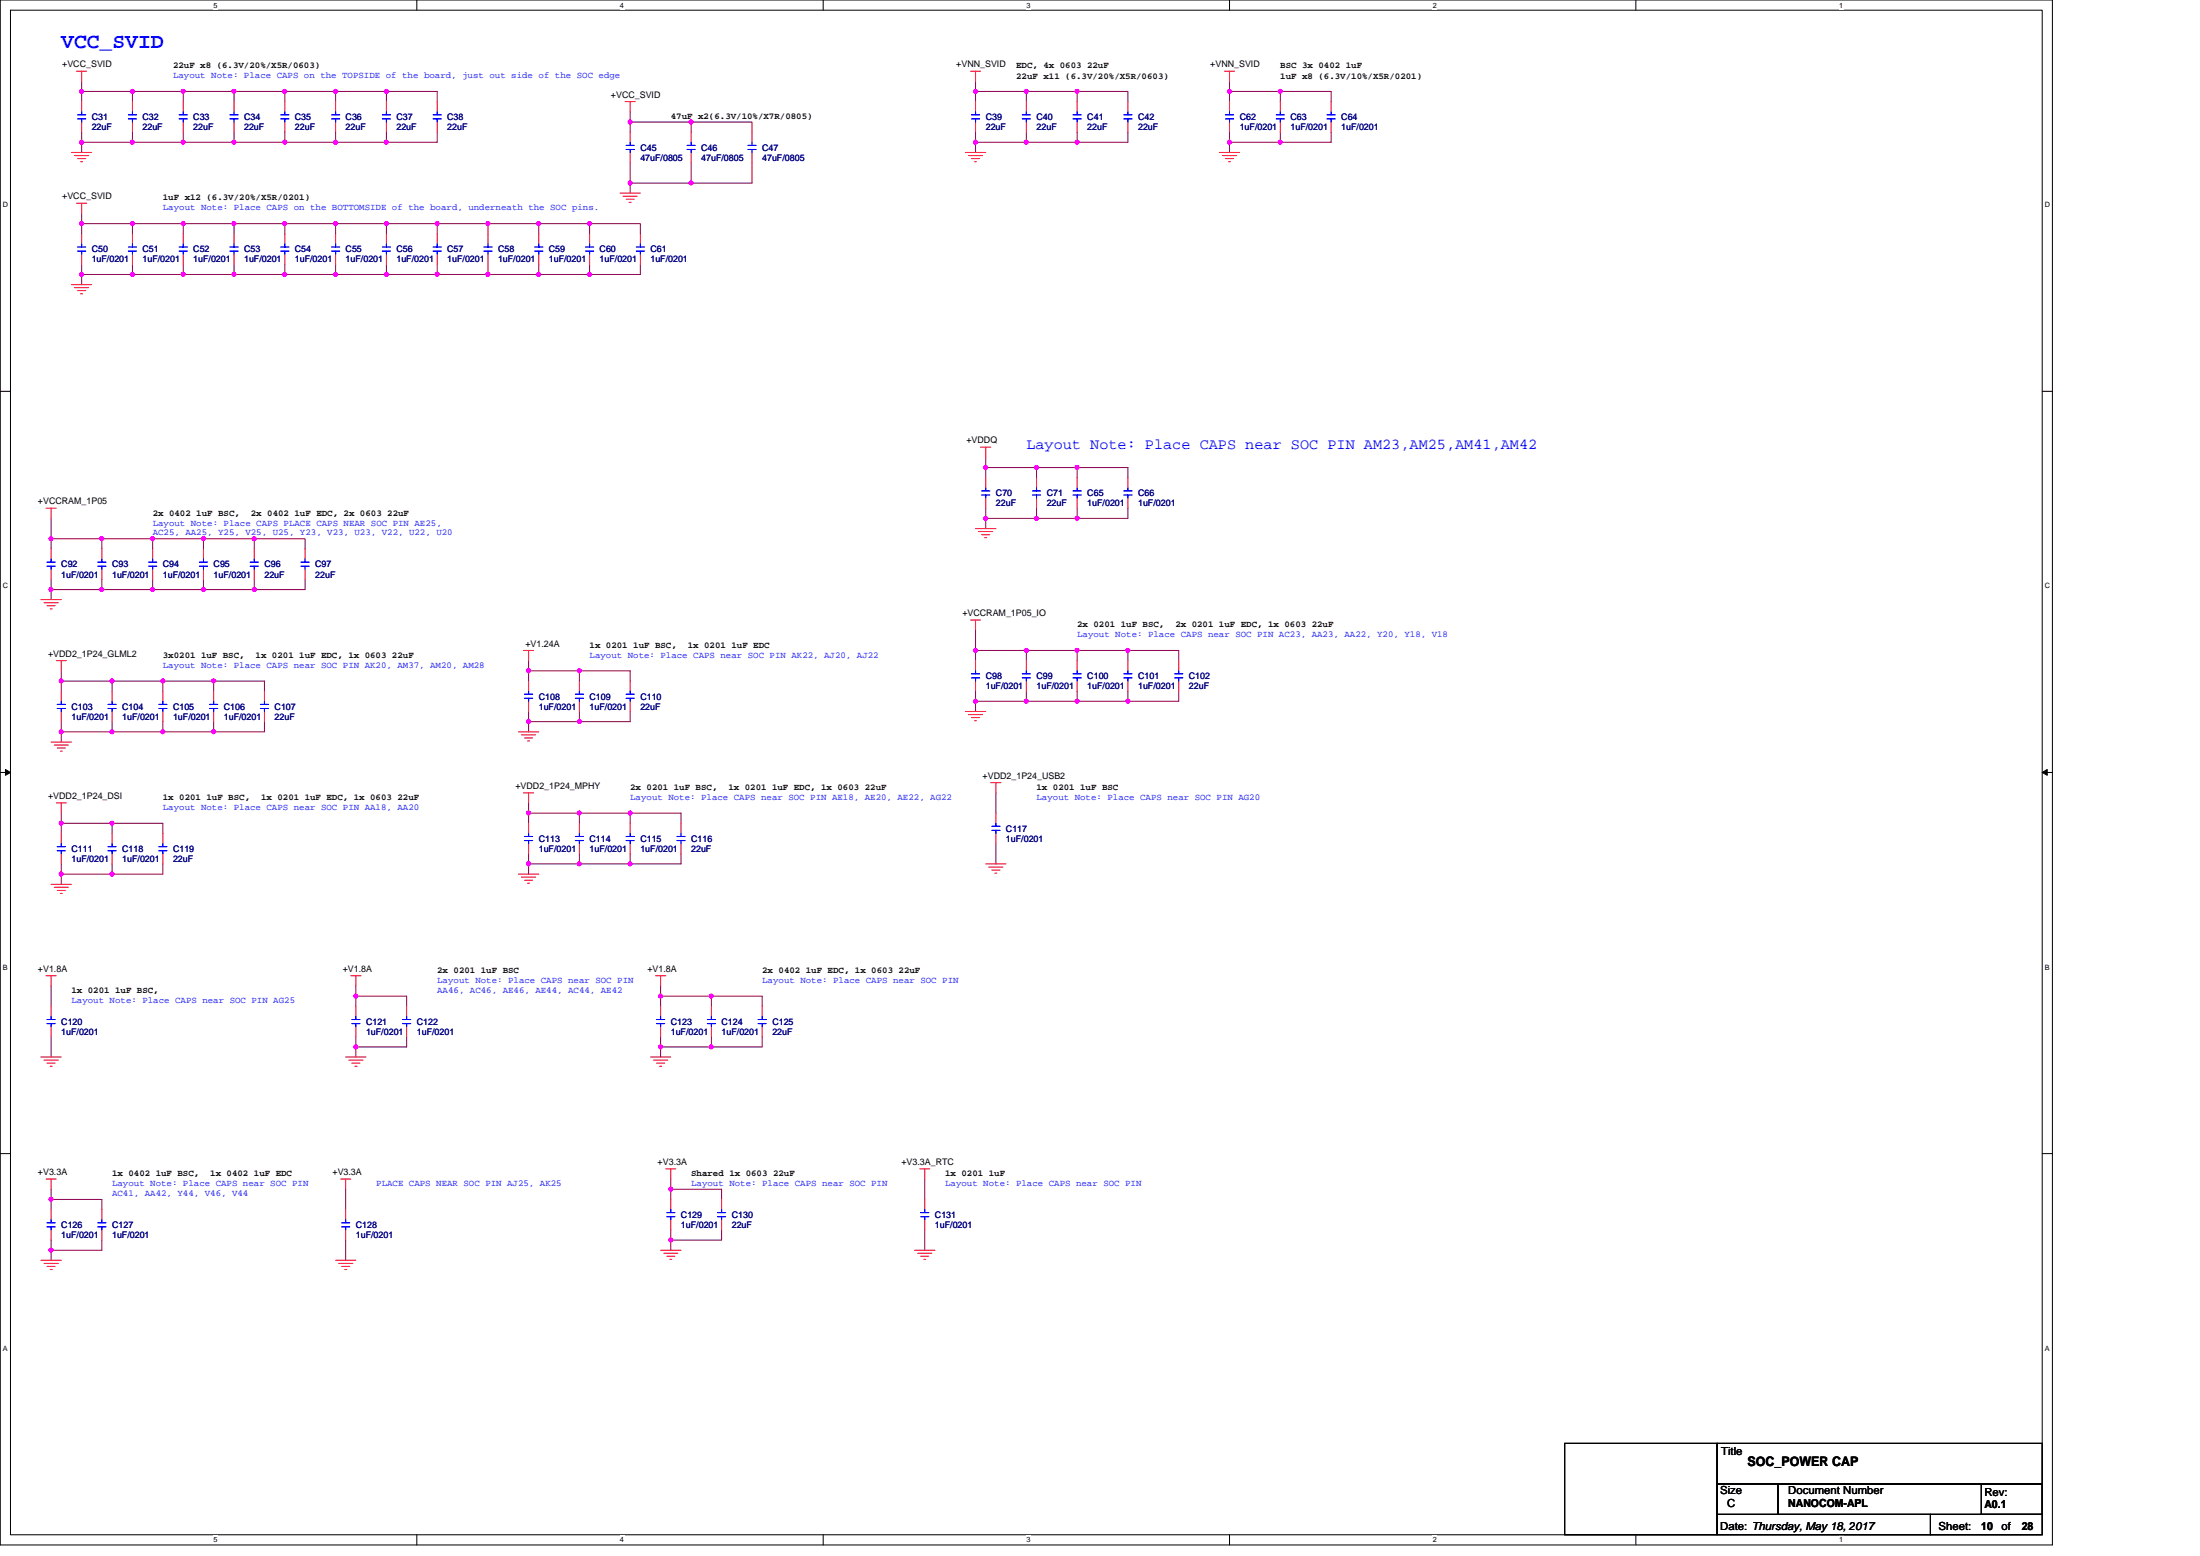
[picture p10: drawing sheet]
<svg xmlns="http://www.w3.org/2000/svg" width="297mm" height="210mm" viewBox="0 0 297 210" stroke-linecap="round" stroke-linejoin="round" font-family="sans-serif">
<path d="M0 0h277.1v208.5h-277.1zM1.4 1.4h274.3v205.7h-274.3z" fill="none" stroke="#000" stroke-width=".14"/>
<g fill="#fff">
<path d="M28.8 .1h.6v1.1h-.6z"/>
<path d="M28.8 207.3h.6v1.1h-.6z"/>
</g>
<path d="M56.3 0v1.4M56.3 207.1v1.4" fill="none" stroke="#000" stroke-width=".14"/>
<g fill="#fff">
<path d="M83.7 .1h.6v1.1h-.6z"/>
<path d="M83.7 207.3h.6v1.1h-.6z"/>
</g>
<path d="M111.1 0v1.4M111.1 207.1v1.4" fill="none" stroke="#000" stroke-width=".14"/>
<g fill="#fff">
<path d="M138.6 .1h.5v1.1h-.5z"/>
<path d="M138.6 207.3h.5v1.1h-.5z"/>
</g>
<path d="M166 0v1.4M166 207.1v1.4" fill="none" stroke="#000" stroke-width=".14"/>
<g fill="#fff">
<path d="M193.4 .1h.6v1.1h-.6z"/>
<path d="M193.4 207.3h.6v1.1h-.6z"/>
</g>
<path d="M220.9 0v1.4M220.9 207.1v1.4" fill="none" stroke="#000" stroke-width=".14"/>
<g fill="#fff">
<path d="M248.3 .1h.6v1.1h-.6z"/>
<path d="M248.3 207.3h.6v1.1h-.6z"/>
<path d="M.4 27.1h.7v1.1h-.7z"/>
<path d="M276.1 27.1h.7v1.1h-.7z"/>
<path d="M.4 78.5h.7v1.1h-.7z"/>
<path d="M276.1 78.5h.7v1.1h-.7z"/>
</g>
<path d="M0 52.8h1.4M275.7 52.8h1.4" fill="none" stroke="#000" stroke-width=".14"/>
<g fill="#fff">
<path d="M.4 130h.7v1.1h-.7z"/>
<path d="M276.1 130h.7v1.1h-.7z"/>
</g>
<path d="M0 104.2h1.4M275.7 104.2h1.4" fill="none" stroke="#000" stroke-width=".14"/>
<path d="M.7 103.8l.7 .4-.7 .4zM275.7 104.2l.7-.4v.8z" fill="#000" stroke="#000" stroke-width=".14"/>
<g fill="#fff">
<path d="M.4 181.4h.7v1.1h-.7z"/>
<path d="M276.1 181.4h.7v1.1h-.7z"/>
</g>
<path d="M0 155.7h1.4M275.7 155.7h1.4M211.3 194.8h20.5v12.3h-20.5zM231.8 194.8h43.9v5.5h-43.9zM231.8 200.3h8.3v4.1h-8.3zM231.8 204.4h28.8v2.7h-28.8zM240.1 200.3h35.6v4.1h-35.6zM260.6 204.4h15.1v2.7h-15.1zM267.5 200.3h8.2v4.1h-8.2z" fill="none" stroke="#000" stroke-width=".14"/>
<g fill="none" stroke="#800040" stroke-width=".14">
<path d="M11 17.8v1.4M11 11v1.3M11 12.3v1.4M11 19.2v1.4M11 12.3h6.9M11 19.2h6.9M17.9 12.3v1.4M17.9 12.3h6.8M17.9 17.8v1.4M17.9 19.2h6.8M24.7 19.2h6.9M24.7 12.3h6.9"/>
<path d="M24.7 12.3v1.4M24.7 17.8v1.4M31.6 17.8v1.4M31.6 12.3v1.4M31.6 12.3h6.9M31.6 19.2h6.9M38.5 12.3v1.4M38.5 17.8v1.4M38.5 12.3h6.8M38.5 19.2h6.8M45.3 12.3v1.4M45.3 17.8v1.4"/>
<path d="M45.3 19.2h6.9M45.3 12.3h6.9M52.2 12.3h6.8v1.4M52.2 17.8v1.4M52.2 12.3v1.4M59 17.8v1.4h-6.8M85.1 16.5h8.2v1.3M85.1 16.5v1.3M85.1 15.1v1.4M93.3 16.5h8.2v1.3M131.7 17.8v1.4M131.7 11v1.3"/>
<path d="M131.7 12.3h6.9M131.7 19.2v1.4M131.7 12.3v1.4M131.7 19.2h6.9M138.6 12.3v1.4M138.6 17.8v1.4M138.6 12.3h6.8v1.4M138.6 19.2h6.8M145.4 12.3h6.9v1.4M145.4 17.8v1.4h6.9v-1.4M166 11v1.3M166 19.2v1.4"/>
<path d="M166 12.3v1.4M166 17.8v1.4h6.9M166 12.3h6.9M172.9 12.3v1.4M172.9 17.8v1.4M172.9 12.3h6.8v1.4M179.7 17.8v1.4h-6.8M11 28.8v1.4M11 35.7v1.3M11 37v1.4M11 37h6.9M11 30.2v1.4"/>
<path d="M11 30.2h6.9M17.9 30.2h6.8v1.4M17.9 30.2v1.4M17.9 35.7v1.3M17.9 37h6.8M24.7 35.7v1.3M24.7 30.2h6.9v1.4M24.7 37h6.9M31.6 35.7v1.3M31.6 30.2h6.9v1.4M31.6 37h6.9M38.5 35.7v1.3"/>
<path d="M38.5 30.2h6.8v1.4M38.5 37h6.8M45.3 30.2h6.9M45.3 37h6.9M45.3 35.7v1.3M52.2 37h6.8M52.2 30.2v1.4M52.2 35.7v1.3M52.2 30.2h6.8M59 30.2v1.4M59 35.7v1.3M59 30.2h6.9v1.4"/>
<path d="M59 37h6.9M65.9 35.7v1.3M65.9 37h6.8M65.9 30.2h6.8v1.4M72.7 35.7v1.3M72.7 30.2h6.9v1.4M72.7 37h6.9M79.6 35.7v1.3M79.6 30.2h6.9v1.4M85.1 24.7v1.4M85.1 24.7h8.2M85.1 21.9v2.8"/>
<path d="M86.5 35.7v1.3h-6.9M93.3 21.9v2.8M101.5 21.9v2.8h-8.2M6.9 78.2v1.4M6.9 79.6v1.3M6.9 72.7v1.4M6.9 72.7h6.9M6.9 79.6h6.9M6.9 70v2.7M13.8 78.2v1.4h6.8M13.8 72.7h6.8v1.4M13.8 72.7v1.4"/>
<path d="M20.6 78.2v1.4M20.6 72.7h6.9M20.6 79.6h6.9M27.5 78.2v1.4M27.5 72.7v1.4M27.5 79.6h6.8M27.5 72.7h6.8M34.3 78.2v1.4M34.3 72.7h6.9v1.4M34.3 72.7v1.4M41.2 78.2v1.4h-6.9M133.1 68.6v1.4"/>
<path d="M133.1 61.7v1.4M133.1 70v1.3M133.1 63.1v1.4M133.1 63.1h6.9M133.1 70h6.9M140 63.1v1.4M140 68.6v1.4M140 70h5.4M140 63.1h5.4M145.4 63.1v1.4M145.4 68.6v1.4M145.4 63.1h6.9v1.4"/>
<path d="M152.3 68.6v1.4h-6.9M8.3 97.4v1.4M8.3 91.9v1.4M8.3 90.5v1.4M8.3 91.9h6.8M8.3 98.8v1.3M8.3 98.8h6.8M15.1 97.4v1.4M15.1 91.9v1.4M15.1 98.8h6.9M15.1 91.9h6.9v1.4M22 98.8h6.8"/>
<path d="M22 97.4v1.4M22 91.9h6.8M28.8 91.9h6.9v1.4M28.8 97.4v1.4M28.8 91.9v1.4M35.7 97.4v1.4h-6.9M71.4 97.4v1.4M71.4 89.2v2.7M71.4 96v1.4h6.8M71.4 90.5h6.8M78.2 96v1.4M78.2 90.5v1.4"/>
<path d="M78.2 90.5h6.9v1.4M85.1 96v1.4h-6.9M131.7 93.3v1.3M131.7 87.8v1.4M131.7 94.6v1.4M131.7 85v2.8M131.7 87.8h6.9M131.7 94.6h6.9M138.6 93.3v1.3M138.6 87.8v1.4M138.6 94.6h6.8M138.6 87.8h6.8v1.4"/>
<path d="M145.4 93.3v1.3h6.9M145.4 87.8h6.9M152.3 93.3v1.3M152.3 87.8v1.4M152.3 87.8h6.8v1.4M159.1 93.3v1.3h-6.8M8.3 116.6v1.4M8.3 118v1.3M8.3 118h6.8M8.3 111.1v1.4M8.3 111.1h6.8M8.3 109.7v1.4"/>
<path d="M15.1 116.6v1.4M15.1 111.1v1.4M15.1 111.1h6.9v1.4M22 116.6v1.4h-6.9M71.4 115.2v1.4M71.4 116.6v1.4M71.4 109.7v1.4M71.4 108.4v1.3M71.4 116.6h6.8M71.4 109.7h6.8M78.2 115.2v1.4M78.2 109.7v1.4"/>
<path d="M78.2 109.7h6.9v1.4M78.2 116.6h6.9M85.1 115.2v1.4M85.1 109.7h6.8v1.4M91.9 115.2v1.4h-6.8M134.5 113.9v2.7M134.5 107v2.7M6.9 139.9v2.7M6.9 133.1v2.7M48 139.9v1.4M48 134.4v1.4M48 133.1v1.3"/>
<path d="M48 134.4h6.9v1.4M54.9 139.9v1.4h-6.9M89.2 134.4v1.4M89.2 133.1v1.3M89.2 139.9v1.4h6.9M89.2 134.4h6.9M96.1 139.9v1.4M96.1 134.4v1.4M96.1 134.4h6.8v1.4M102.9 139.9v1.4h-6.8M48 141.3v1.3M89.2 141.3v1.3"/>
<path d="M90.6 159.1v1.4M124.9 159.1v2.8M6.9 167.3v1.4h6.9v-1.4M6.9 168.7v1.4M6.9 161.9v1.3M6.9 160.5v1.4M6.9 161.9h6.9v1.3M46.7 160.5v2.7M46.7 167.3v2.8M90.6 160.5h6.8v1.4M90.6 167.3v1.4M90.6 166v1.3"/>
<path d="M90.6 160.5v1.4M97.4 166v1.3h-6.8M124.9 166v2.7"/>
</g>
<g fill="#f0f" stroke="#f0f" stroke-width=".14">
<circle cx="139.9" cy="63.1" r=".27"/>
<circle cx="133.1" cy="63.1" r=".27"/>
<circle cx="139.9" cy="69.9" r=".27"/>
<circle cx="133.1" cy="69.9" r=".27"/>
<circle cx="6.9" cy="168.7" r=".27"/>
<circle cx="6.9" cy="161.8" r=".27"/>
<circle cx="131.7" cy="94.6" r=".27"/>
<circle cx="145.4" cy="94.6" r=".27"/>
<circle cx="138.6" cy="94.6" r=".27"/>
<circle cx="145.4" cy="87.8" r=".27"/>
<circle cx="138.6" cy="87.8" r=".27"/>
<circle cx="152.3" cy="94.6" r=".27"/>
<circle cx="152.3" cy="87.8" r=".27"/>
<circle cx="131.7" cy="87.8" r=".27"/>
<circle cx="6.9" cy="79.6" r=".27"/>
<circle cx="13.7" cy="79.6" r=".27"/>
<circle cx="6.9" cy="72.7" r=".27"/>
<circle cx="20.6" cy="79.6" r=".27"/>
<circle cx="20.6" cy="72.7" r=".27"/>
<circle cx="13.7" cy="72.7" r=".27"/>
<circle cx="27.5" cy="79.6" r=".27"/>
<circle cx="27.5" cy="72.7" r=".27"/>
<circle cx="34.3" cy="79.6" r=".27"/>
<circle cx="34.3" cy="72.7" r=".27"/>
<circle cx="166" cy="12.3" r=".27"/>
<circle cx="166" cy="19.2" r=".27"/>
<circle cx="172.9" cy="12.3" r=".27"/>
<circle cx="172.9" cy="19.2" r=".27"/>
<circle cx="8.3" cy="91.9" r=".27"/>
<circle cx="8.3" cy="98.8" r=".27"/>
<circle cx="22" cy="98.8" r=".27"/>
<circle cx="15.1" cy="98.8" r=".27"/>
<circle cx="22" cy="91.9" r=".27"/>
<circle cx="15.1" cy="91.9" r=".27"/>
<circle cx="28.8" cy="98.8" r=".27"/>
<circle cx="28.8" cy="91.9" r=".27"/>
<circle cx="8.3" cy="117.9" r=".27"/>
<circle cx="8.3" cy="111.1" r=".27"/>
<circle cx="90.6" cy="167.3" r=".27"/>
<circle cx="15.1" cy="117.9" r=".27"/>
<circle cx="15.1" cy="111.1" r=".27"/>
<circle cx="90.6" cy="160.5" r=".27"/>
<circle cx="11" cy="19.2" r=".27"/>
<circle cx="11" cy="12.3" r=".27"/>
<circle cx="17.9" cy="12.3" r=".27"/>
<circle cx="24.7" cy="12.3" r=".27"/>
<circle cx="17.9" cy="19.2" r=".27"/>
<circle cx="24.7" cy="19.2" r=".27"/>
<circle cx="31.6" cy="12.3" r=".27"/>
<circle cx="38.4" cy="12.3" r=".27"/>
<circle cx="31.6" cy="19.2" r=".27"/>
<circle cx="38.4" cy="19.2" r=".27"/>
<circle cx="45.3" cy="19.2" r=".27"/>
<circle cx="131.7" cy="12.3" r=".27"/>
<circle cx="131.7" cy="19.2" r=".27"/>
<circle cx="145.4" cy="12.3" r=".27"/>
<circle cx="138.6" cy="12.3" r=".27"/>
<circle cx="145.4" cy="19.2" r=".27"/>
<circle cx="138.6" cy="19.2" r=".27"/>
<circle cx="45.3" cy="12.3" r=".27"/>
<circle cx="52.2" cy="12.3" r=".27"/>
<circle cx="52.2" cy="19.2" r=".27"/>
<circle cx="11" cy="37" r=".27"/>
<circle cx="11" cy="30.2" r=".27"/>
<circle cx="71.4" cy="97.4" r=".27"/>
<circle cx="71.4" cy="90.5" r=".27"/>
<circle cx="24.7" cy="37" r=".27"/>
<circle cx="17.9" cy="37" r=".27"/>
<circle cx="24.7" cy="30.2" r=".27"/>
<circle cx="17.9" cy="30.2" r=".27"/>
<circle cx="71.4" cy="116.6" r=".27"/>
<circle cx="78.2" cy="116.6" r=".27"/>
<circle cx="78.2" cy="109.7" r=".27"/>
<circle cx="71.4" cy="109.7" r=".27"/>
<circle cx="38.4" cy="37" r=".27"/>
<circle cx="31.6" cy="37" r=".27"/>
<circle cx="38.4" cy="30.2" r=".27"/>
<circle cx="31.6" cy="30.2" r=".27"/>
<circle cx="85.1" cy="116.6" r=".27"/>
<circle cx="85.1" cy="109.7" r=".27"/>
<circle cx="45.3" cy="37" r=".27"/>
<circle cx="45.3" cy="30.2" r=".27"/>
<circle cx="59" cy="30.2" r=".27"/>
<circle cx="52.2" cy="30.2" r=".27"/>
<circle cx="59" cy="37" r=".27"/>
<circle cx="52.2" cy="37" r=".27"/>
<circle cx="72.7" cy="37" r=".27"/>
<circle cx="65.9" cy="37" r=".27"/>
<circle cx="72.7" cy="30.2" r=".27"/>
<circle cx="65.9" cy="30.2" r=".27"/>
<circle cx="79.6" cy="30.2" r=".27"/>
<circle cx="79.6" cy="37" r=".27"/>
<circle cx="78.2" cy="90.5" r=".27"/>
<circle cx="78.2" cy="97.4" r=".27"/>
<circle cx="48" cy="134.4" r=".27"/>
<circle cx="48" cy="141.3" r=".27"/>
<circle cx="89.2" cy="141.3" r=".27"/>
<circle cx="96" cy="134.4" r=".27"/>
<circle cx="96" cy="141.3" r=".27"/>
<circle cx="89.2" cy="134.4" r=".27"/>
<circle cx="85.1" cy="24.7" r=".27"/>
<circle cx="93.3" cy="24.7" r=".27"/>
<circle cx="93.3" cy="16.5" r=".27"/>
<circle cx="85.1" cy="16.5" r=".27"/>
<circle cx="145.4" cy="63.1" r=".27"/>
<circle cx="145.4" cy="69.9" r=".27"/>
</g>
<g fill="none" stroke="#f00" stroke-width=".14">
<path d="M10.3 9.6h1.4M11 9.6v1.4M11 13.7v1.4M11 16.5v1.3M17.9 13.7v1.4M17.9 16.5v1.3M24.7 13.7v1.4M24.7 16.5v1.3M31.6 13.7v1.4M31.6 16.5v1.3M38.5 13.7v1.4M38.5 16.5v1.3"/>
<path d="M45.3 13.7v1.4M45.3 16.5v1.3M52.2 13.7v1.4M52.2 16.5v1.3M59 13.7v1.4M59 16.5v1.3M84.4 13.7h1.4M85.1 13.7v1.4M85.1 17.8v1.4M93.3 17.8v1.4M101.5 17.8v1.4M131 9.6h1.4"/>
<path d="M131.7 9.6v1.4M131.7 13.7v1.4M131.7 16.5v1.3M138.6 13.7v1.4M138.6 16.5v1.3M145.4 13.7v1.4M145.4 16.5v1.3M152.3 13.7v1.4M152.3 16.5v1.3M165.3 9.6h1.4M166 9.6v1.4M166 13.7v1.4"/>
<path d="M166 16.5v1.3M172.9 13.7v1.4M172.9 16.5v1.3M179.7 13.7v1.4M179.7 16.5v1.3M9.6 20.6h2.8M9.6 38.4h2.8M10.1 21h1.9M10.1 38.8h1.9M10.3 27.4h1.4M10.5 21.4h1.1M10.5 39.2h1.1"/>
<path d="M10.9 21.8h.3M10.9 39.6h.3M11 31.6v1.3M11 34.3v1.4M11 27.4v1.4M17.9 31.6v1.3M17.9 34.3v1.4M24.7 31.6v1.3M24.7 34.3v1.4M31.6 31.6v1.3M31.6 34.3v1.4M38.5 31.6v1.3"/>
<path d="M38.5 34.3v1.4M45.3 31.6v1.3M45.3 34.3v1.4M52.2 31.6v1.3M52.2 34.3v1.4M59 31.6v1.3M59 34.3v1.4M65.9 31.6v1.3M65.9 34.3v1.4M72.7 31.6v1.3M72.7 34.3v1.4M79.6 31.6v1.3"/>
<path d="M79.6 34.3v1.4M83.7 26.1h2.8M84.1 26.5h1.9M84.5 26.9h1.1M84.9 27.3h.3M85.1 20.6v1.3M86.5 31.6v1.3M86.5 34.3v1.4M93.3 20.6v1.3M101.5 20.6v1.3M130.3 20.6h2.8M130.8 21h1.9"/>
<path d="M131.2 21.4h1.1M131.6 21.8h.2M164.6 20.6h2.8M165.1 21h1.9M165.5 21.4h1.1M165.9 21.8h.2M6.2 68.6h1.4M6.9 68.6v1.4M6.9 74.1v1.3M6.9 76.8v1.4M13.8 74.1v1.3M13.8 76.8v1.4"/>
<path d="M20.6 74.1v1.3M20.6 76.8v1.4M27.5 74.1v1.3M27.5 76.8v1.4M34.3 74.1v1.3M34.3 76.8v1.4M41.2 74.1v1.3M41.2 76.8v1.4M131.7 71.3h2.8M132.1 71.7h1.9M132.4 60.3h1.4M132.5 72.2h1.1"/>
<path d="M132.9 72.6h.3M133.1 60.3v1.4M133.1 64.5v1.3M133.1 67.2v1.4M140 64.5v1.3M140 67.2v1.4M145.4 64.5v1.3M145.4 67.2v1.4M152.3 64.5v1.3M152.3 67.2v1.4M5.5 80.9h2.8M5.9 81.3h2"/>
<path d="M6.3 81.7h1.1M6.8 82.2h.2M7.6 89.2h1.4M8.3 89.2v1.3M8.3 93.3v1.3M8.3 96v1.4M15.1 93.3v1.3M15.1 96v1.4M22 93.3v1.3M22 96v1.4M28.8 93.3v1.3M28.8 96v1.4"/>
<path d="M35.7 93.3v1.3M35.7 96v1.4M70 98.8h2.7M70.4 99.2h1.9M70.7 87.8h1.3M70.8 99.6h1.1M71.2 100h.3M71.4 91.9v1.4M71.4 94.6v1.4M71.4 87.8v1.4M78.2 91.9v1.4M78.2 94.6v1.4"/>
<path d="M85.1 91.9v1.4M85.1 94.6v1.4M130.3 96h2.8M130.8 96.4h1.9M131 83.7h1.4M131.2 96.8h1.1M131.6 97.3h.2M131.7 83.7v1.3M131.7 89.2v1.3M131.7 91.9v1.4M138.6 89.2v1.3M138.6 91.9v1.4"/>
<path d="M145.4 89.2v1.3M145.4 91.9v1.4M152.3 89.2v1.3M152.3 91.9v1.4M159.1 89.2v1.3M159.1 91.9v1.4M6.9 100.1h2.7M6.9 119.3h2.7M7.3 100.5h1.9M7.3 119.7h1.9M7.6 108.4h1.4M7.7 100.9h1.1"/>
<path d="M8.1 101.4h.3M8.3 112.5v1.4M8.3 115.2v1.4M8.3 108.4v1.3M15.1 112.5v1.4M15.1 115.2v1.4M22 112.5v1.4M22 115.2v1.4M70 118h2.7M70.4 118.4h1.9M70.7 107h1.3M70.8 118.8h1.1"/>
<path d="M71.2 119.2h.3M71.4 107v1.4M71.4 111.1v1.4M71.4 113.9v1.3M78.2 111.1v1.4M78.2 113.9v1.3M85.1 111.1v1.4M85.1 113.9v1.3M91.9 111.1v1.4M91.9 113.9v1.3M133.1 116.6h2.7M133.5 117h1.9"/>
<path d="M133.8 105.6h1.3M133.9 117.4h1.1M134.3 117.8h.3M134.5 105.6v1.4M134.5 109.7v1.4M134.5 112.5v1.4M6.2 131.7h1.4M6.9 135.8v1.4M6.9 138.5v1.4M6.9 131.7v1.4M7.7 120.2h1.1M8.1 120.6h.3"/>
<path d="M47.4 131.7h1.3M48 131.7v1.4M48 135.8v1.4M48 138.5v1.4M54.9 135.8v1.4M54.9 138.5v1.4M88.5 131.7h1.4M89.2 131.7v1.4M89.2 135.8v1.4M89.2 138.5v1.4M96.1 135.8v1.4M96.1 138.5v1.4"/>
<path d="M102.9 135.8v1.4M102.9 138.5v1.4M5.5 142.6h2.8M5.9 143.1h2M6.2 159.1h1.4M6.3 143.5h1.1M6.8 143.9h.2M6.9 159.1v1.4M46 159.1h1.4M46.7 142.6h2.7M46.7 159.1v1.4M47.1 143.1h1.9"/>
<path d="M47.5 143.5h1.1M47.9 143.9h.3M87.8 142.6h2.8M88.2 143.1h2M88.6 143.5h1.1M89.1 143.9h.2M89.9 157.7h1.3M90.6 157.7v1.4M124.2 157.7h1.3M124.9 157.7v1.4M5.5 170.1h2.8M5.9 170.5h2"/>
<path d="M6.3 170.9h1.1M6.8 171.3h.2M6.9 163.2v1.4M6.9 166v1.3M13.8 163.2v1.4M13.8 166v1.3M45.3 170.1h2.7M45.7 170.5h1.9M46.1 170.9h1.1M46.5 171.3h.3M46.7 163.2v1.4M46.7 166v1.3"/>
<path d="M89.2 168.7h2.7M89.6 169.1h1.9M90 169.5h1.1M90.4 169.9h.3M90.6 161.9v1.3M90.6 164.6v1.4M97.4 161.9v1.3M97.4 164.6v1.4M123.5 168.7h2.7M123.9 169.1h1.9M124.3 169.5h1.1M124.7 169.9h.3"/>
<path d="M124.9 161.9v1.3M124.9 164.6v1.4"/>
</g>
<g fill="none" stroke="#00f" stroke-width=".14">
<path d="M10.5 15.5h1.1M10.5 16h1.1M11 15.1v.4M11 16v.5M17.3 15.5h1.1M17.3 16h1.1M17.9 15.1v.4M17.9 16v.5M24.2 15.5h1.1M24.2 16h1.1M24.7 15.1v.4M24.7 16v.5"/>
<path d="M31 15.5h1.1M31 16h1.1M31.6 15.1v.4M31.6 16v.5M37.9 15.5h1.1M37.9 16h1.1M38.5 15.1v.4M38.5 16v.5M44.8 15.5h1.1M44.8 16h1.1M45.3 15.1v.4M45.3 16v.5"/>
<path d="M51.6 15.5h1.1M51.6 16h1.1M52.2 15.1v.4M52.2 16v.5M58.5 15.5h1.1M58.5 16h1.1M59 15.1v.4M59 16v.5M84.5 19.6h1.1M85.1 19.2v.4M92.8 19.6h1.1M93.3 19.2v.4"/>
<path d="M101 19.6h1.1M101.5 19.2v.4M131.2 15.5h1.1M131.2 16h1.1M131.7 15.1v.4M131.7 16v.5M138 15.5h1.1M138 16h1.1M138.6 15.1v.4M138.6 16v.5M144.9 15.5h1.1M144.9 16h1.1"/>
<path d="M145.4 15.1v.4M145.4 16v.5M151.7 15.5h1.1M151.7 16h1.1M152.3 15.1v.4M152.3 16v.5M165.5 15.5h1.1M165.5 16h1.1M166 15.1v.4M166 16v.5M172.3 15.5h1.1M172.3 16h1.1"/>
<path d="M172.9 15.1v.4M172.9 16v.5M179.2 15.5h1.1M179.2 16h1.1M179.7 15.1v.4M179.7 16v.5M10.5 33.3h1.1M10.5 33.9h1.1M11 32.9v.4M11 33.9v.4M17.3 33.3h1.1M17.3 33.9h1.1"/>
<path d="M17.9 32.9v.4M17.9 33.9v.4M24.2 33.3h1.1M24.2 33.9h1.1M24.7 32.9v.4M24.7 33.9v.4M31 33.3h1.1M31 33.9h1.1M31.6 32.9v.4M31.6 33.9v.4M37.9 33.3h1.1M37.9 33.9h1.1"/>
<path d="M38.5 32.9v.4M38.5 33.9v.4M44.8 33.3h1.1M44.8 33.9h1.1M45.3 32.9v.4M45.3 33.9v.4M51.6 33.3h1.1M51.6 33.9h1.1M52.2 32.9v.4M52.2 33.9v.4M58.5 33.3h1.1M58.5 33.9h1.1"/>
<path d="M59 32.9v.4M59 33.9v.4M65.3 33.3h1.1M65.3 33.9h1.1M65.9 32.9v.4M65.9 33.9v.4M72.2 33.3h1.1M72.2 33.9h1.1M72.7 32.9v.4M72.7 33.9v.4M79.1 33.3h1.1M79.1 33.9h1.1"/>
<path d="M79.6 32.9v.4M79.6 33.9v.4M84.5 20.2h1.1M85.1 20.2v.4M85.9 33.3h1.1M85.9 33.9h1.1M86.5 32.9v.4M86.5 33.9v.4M92.8 20.2h1.1M93.3 20.2v.4M101 20.2h1.1M101.5 20.2v.4"/>
<path d="M6.3 75.9h1.1M6.3 76.4h1.1M6.9 75.4v.5M6.9 76.4v.4M13.2 75.9h1.1M13.2 76.4h1.1M13.8 75.4v.5M13.8 76.4v.4M20.1 75.9h1.1M20.1 76.4h1.1M20.6 75.4v.5M20.6 76.4v.4"/>
<path d="M26.9 75.9h1.1M26.9 76.4h1.1M27.5 75.4v.5M27.5 76.4v.4M33.8 75.9h1.1M33.8 76.4h1.1M34.3 75.4v.5M34.3 76.4v.4M40.6 75.9h1.1M40.6 76.4h1.1M41.2 75.4v.5M41.2 76.4v.4"/>
<path d="M132.5 66.3h1.1M132.5 66.8h1.1M133.1 65.8v.5M133.1 66.8v.4M139.4 66.3h1.1M139.4 66.8h1.1M140 65.8v.5M140 66.8v.4M144.9 66.3h1.1M144.9 66.8h1.1M145.4 65.8v.5M145.4 66.8v.4"/>
<path d="M151.7 66.3h1.1M151.7 66.8h1.1M152.3 65.8v.5M152.3 66.8v.4M7.7 95.1h1.1M7.7 95.6h1.1M8.3 94.6v.5M8.3 95.6v.4M14.6 95.1h1.1M14.6 95.6h1.1M15.1 94.6v.5M15.1 95.6v.4"/>
<path d="M21.4 95.1h1.1M21.4 95.6h1.1M22 94.6v.5M22 95.6v.4M28.3 95.1h1.1M28.3 95.6h1.1M28.8 94.6v.5M28.8 95.6v.4M35.2 95.1h1.1M35.2 95.6h1.1M35.7 94.6v.5M35.7 95.6v.4"/>
<path d="M70.8 93.7h1.1M70.8 94.2h1.1M71.4 93.3v.4M71.4 94.2v.4M77.7 93.7h1.1M77.7 94.2h1.1M78.2 93.3v.4M78.2 94.2v.4M84.5 93.7h1.1M84.5 94.2h1.1M85.1 93.3v.4M85.1 94.2v.4"/>
<path d="M131.2 90.9h1.1M131.2 91.5h1.1M131.7 90.5v.4M131.7 91.5v.4M138 90.9h1.1M138 91.5h1.1M138.6 90.5v.4M138.6 91.5v.4M144.9 90.9h1.1M144.9 91.5h1.1M145.4 90.5v.4M145.4 91.5v.4"/>
<path d="M151.7 90.9h1.1M151.7 91.5h1.1M152.3 90.5v.4M152.3 91.5v.4M158.6 90.9h1.1M158.6 91.5h1.1M159.1 90.5v.4M159.1 91.5v.4M7.7 114.3h1.1M7.7 114.8h1.1M8.3 113.9v.4M8.3 114.8v.4"/>
<path d="M14.6 114.3h1.1M14.6 114.8h1.1M15.1 113.9v.4M15.1 114.8v.4M21.4 114.3h1.1M21.4 114.8h1.1M22 113.9v.4M22 114.8v.4M70.8 112.9h1.1M70.8 113.4h1.1M71.4 112.5v.4M71.4 113.4v.5"/>
<path d="M77.7 112.9h1.1M77.7 113.4h1.1M78.2 112.5v.4M78.2 113.4v.5M84.5 112.9h1.1M84.5 113.4h1.1M85.1 112.5v.4M85.1 113.4v.5M91.4 112.9h1.1M91.4 113.4h1.1M91.9 112.5v.4M91.9 113.4v.5"/>
<path d="M133.9 111.5h1.1M133.9 112.1h1.1M134.5 111.1v.4M134.5 112.1v.4M6.3 137.6h1.1M6.3 138.1h1.1M6.9 137.2v.4M6.9 138.1v.4M47.5 137.6h1.1M47.5 138.1h1.1M48 137.2v.4M48 138.1v.4"/>
<path d="M54.4 137.6h1.1M54.4 138.1h1.1M54.9 137.2v.4M54.9 138.1v.4M88.6 137.6h1.1M88.6 138.1h1.1M89.2 137.2v.4M89.2 138.1v.4M95.5 137.6h1.1M95.5 138.1h1.1M96.1 137.2v.4M96.1 138.1v.4"/>
<path d="M102.4 137.6h1.1M102.4 138.1h1.1M102.9 137.2v.4M102.9 138.1v.4M6.3 165h1.1M6.3 165.6h1.1M6.9 164.6v.4M6.9 165.6v.4M13.2 165h1.1M13.2 165.6h1.1M13.8 164.6v.4M13.8 165.6v.4"/>
<path d="M46.1 165h1.1M46.1 165.6h1.1M46.7 164.6v.4M46.7 165.6v.4M90 163.6h1.1M90 164.2h1.1M90.6 163.2v.4M90.6 164.2v.4M96.9 163.6h1.1M96.9 164.2h1.1M97.4 163.2v.4M97.4 164.2v.4"/>
<path d="M124.3 163.6h1.1M124.3 164.2h1.1M124.9 163.2v.4M124.9 164.2v.4"/>
</g>
<text font-size="2.9" fill="#00f" x="8.3" y="6.5">VCC_SVID</text>
<text font-size="2.1" fill="#00f" x="138.6" y="60.6">Layout Note: Place CAPS near SOC PIN AM23,AM25,AM41,AM42</text>
<text font-size="1.8" x="236" y="197.8">SOC_POWER CAP</text>
<g font-size="1.5">
<text x="232.4" y="196.4">Title</text>
<text x="232.3" y="201.6">Size</text>
<text x="233.2" y="203.4">C</text>
<text x="241.4" y="201.6">Document Number</text>
<text x="241.4" y="203.4">NANOCOM-APL</text>
<text x="267.9" y="201.9">Rev:</text>
<text x="267.9" y="203.6">A0.1</text>
<text x="232.3" y="206.4">Date: Thursday, May 18, 2017</text>
<text x="261.7" y="206.4">Sheet:</text>
<text x="267.5" y="206.4">10</text>
<text x="270.3" y="206.4">of</text>
<text x="273" y="206.4">28</text>
</g>
<g font-size="1.2">
<text x="8.4" y="9.1">+VCC_SVID</text>
<text x="23.4" y="9.2">22uF x8 (6.3V/20%/X5R/0603)</text>
<text x="129.1" y="9.1">+VNN_SVID</text>
<text x="137.2" y="10.6">22uF x11 (6.3V/20%/X5R/0603)</text>
<text x="137.2" y="9.2">EDC, 4x 0603 22uF</text>
<text x="163.4" y="9.1">+VNN_SVID</text>
<text x="172.9" y="10.6">1uF x8 (6.3V/10%/X5R/0201)</text>
<text x="172.9" y="9.2">BSC 3x 0402 1uF</text>
<text x="82.5" y="13.2">+VCC_SVID</text>
<text x="90.6" y="16.1">47uF x2(6.3V/10%/X7R/0805)</text>
<text x="8.4" y="26.9">+VCC_SVID</text>
<text x="22" y="27.1">1uF x12 (6.3V/20%/X5R/0201)</text>
<text x="130.5" y="59.8">+VDDQ</text>
<text x="5.1" y="68.1">+VCCRAM_1P05</text>
<text x="20.6" y="69.6">2x 0402 1uF BSC,</text>
<text x="33.9" y="69.6">2x 0402 1uF EDC, 2x 0603 22uF</text>
<text x="129.9" y="83.1">+VCCRAM_1P05_IO</text>
<text x="6.5" y="88.6">+VDD2_1P24_GLML2</text>
<text x="22" y="88.8">3x0201 1uF BSC,</text>
<text x="34.5" y="88.8">1x 0201 1uF EDC, 1x 0603 22uF</text>
<text x="70.9" y="87.3">+V1.24A</text>
<text x="79.6" y="87.4">1x 0201 1uF BSC,</text>
<text x="92.9" y="87.4">1x 0201 1uF EDC</text>
<text x="145.4" y="84.7">2x 0201 1uF BSC,</text>
<text x="158.7" y="84.7">2x 0201 1uF EDC, 1x 0603 22uF</text>
<text x="6.5" y="107.8">+VDD2_1P24_DSI</text>
<text x="22" y="108">1x 0201 1uF BSC,</text>
<text x="35.2" y="108">1x 0201 1uF EDC, 1x 0603 22uF</text>
<text x="69.6" y="106.5">+VDD2_1P24_MPHY</text>
<text x="85.1" y="106.6">2x 0201 1uF BSC,</text>
<text x="98.3" y="106.6">1x 0201 1uF EDC, 1x 0603 22uF</text>
<text x="132.7" y="105.1">+VDD2_1P24_USB2</text>
<text x="140" y="106.6">1x 0201 1uF BSC</text>
<text x="5.1" y="131.1">+V1.8A</text>
<text x="46.3" y="131.1">+V1.8A</text>
<text x="59" y="131.3">2x 0201 1uF BSC</text>
<text x="87.4" y="131.1">+V1.8A</text>
<text x="102.9" y="131.3">2x 0402 1uF EDC, 1x 0603 22uF</text>
<text x="9.6" y="134">1x 0201 1uF BSC,</text>
<text x="5.1" y="158.6">+V3.3A</text>
<text x="15.1" y="158.7">1x 0402 1uF BSC,</text>
<text x="28.4" y="158.7">1x 0402 1uF EDC</text>
<text x="44.9" y="158.6">+V3.3A</text>
<text x="88.8" y="157.2">+V3.3A</text>
<text x="93.3" y="158.7">Shared 1x 0603 22uF</text>
<text x="121.7" y="157.2">+V3.3A_RTC</text>
<text x="127.6" y="158.7">1x 0201 1uF</text>
</g>
<g font-size="1.2" fill="#00f">
<text x="23.4" y="10.6">Layout Note: Place CAPS on the TOPSIDE of the board, just out side of the SOC edge</text>
<text x="22" y="28.4">Layout Note: Place CAPS on the BOTTOMSIDE of the board, underneath the SOC pins.</text>
<text x="20.6" y="70.9">Layout Note: Place CAPS PLACE CAPS NEAR SOC PIN AE25,</text>
<text x="20.6" y="72.2">AC25, AA25, Y25, V25, U25, Y23, V23, U23, V22, U22, U20</text>
<text x="79.6" y="88.8">Layout Note: Place CAPS near SOC PIN AK22, AJ20, AJ22</text>
<text x="145.4" y="86">Layout Note: Place CAPS near SOC PIN AC23, AA23, AA22, Y20, Y18, V18</text>
<text x="22" y="90.1">Layout Note: Place CAPS near SOC PIN AK20, AM37, AM20, AM28</text>
<text x="85.1" y="108">Layout Note: Place CAPS near SOC PIN AE18, AE20, AE22, AG22</text>
<text x="140" y="108">Layout Note: Place CAPS near SOC PIN AG20</text>
<text x="22" y="109.3">Layout Note: Place CAPS near SOC PIN AA18, AA20</text>
<text x="9.6" y="135.4">Layout Note: Place CAPS near SOC PIN AG25</text>
<text x="59" y="132.7">Layout Note: Place CAPS near SOC PIN</text>
<text x="59" y="134">AA46, AC46, AE46, AE44, AC44, AE42</text>
<text x="102.9" y="132.7">Layout Note: Place CAPS near SOC PIN</text>
<text x="15.1" y="160.1">Layout Note: Place CAPS near SOC PIN</text>
<text x="15.1" y="161.4">AC41, AA42, Y44, V46, V44</text>
<text x="50.8" y="160.1">PLACE CAPS NEAR SOC PIN AJ25, AK25</text>
<text x="93.3" y="160.1">Layout Note: Place CAPS near SOC PIN</text>
<text x="127.6" y="160.1">Layout Note: Place CAPS near SOC PIN</text>
</g>
<g font-size="1.2" fill="#000080">
<text x="12.4" y="16.2">C31</text>
<text x="12.4" y="17.6">22uF</text>
<text x="19.2" y="16.2">C32</text>
<text x="19.2" y="17.6">22uF</text>
<text x="26.1" y="16.2">C33</text>
<text x="26.1" y="17.6">22uF</text>
<text x="33" y="16.2">C34</text>
<text x="33" y="17.6">22uF</text>
<text x="39.8" y="16.2">C35</text>
<text x="39.8" y="17.6">22uF</text>
<text x="46.7" y="16.2">C36</text>
<text x="46.7" y="17.6">22uF</text>
<text x="53.5" y="16.2">C37</text>
<text x="53.5" y="17.6">22uF</text>
<text x="60.4" y="16.2">C38</text>
<text x="60.4" y="17.6">22uF</text>
<text x="133.1" y="16.2">C39</text>
<text x="133.1" y="17.6">22uF</text>
<text x="140" y="16.2">C40</text>
<text x="140" y="17.6">22uF</text>
<text x="146.8" y="16.2">C41</text>
<text x="146.8" y="17.6">22uF</text>
<text x="153.7" y="16.2">C42</text>
<text x="153.7" y="17.6">22uF</text>
<text x="167.4" y="16.2">C62</text>
<text x="167.4" y="17.6">1uF/0201</text>
<text x="174.2" y="16.2">C63</text>
<text x="174.2" y="17.6">1uF/0201</text>
<text x="181.1" y="16.2">C64</text>
<text x="181.1" y="17.6">1uF/0201</text>
<text x="86.5" y="20.3">C45</text>
<text x="86.5" y="21.7">47uF/0805</text>
<text x="94.7" y="20.3">C46</text>
<text x="94.7" y="21.7">47uF/0805</text>
<text x="102.9" y="20.3">C47</text>
<text x="102.9" y="21.7">47uF/0805</text>
<text x="12.4" y="34">C50</text>
<text x="12.4" y="35.4">1uF/0201</text>
<text x="19.2" y="34">C51</text>
<text x="19.2" y="35.4">1uF/0201</text>
<text x="26.1" y="34">C52</text>
<text x="26.1" y="35.4">1uF/0201</text>
<text x="33" y="34">C53</text>
<text x="33" y="35.4">1uF/0201</text>
<text x="39.8" y="34">C54</text>
<text x="39.8" y="35.4">1uF/0201</text>
<text x="46.7" y="34">C55</text>
<text x="46.7" y="35.4">1uF/0201</text>
<text x="53.5" y="34">C56</text>
<text x="53.5" y="35.4">1uF/0201</text>
<text x="60.4" y="34">C57</text>
<text x="60.4" y="35.4">1uF/0201</text>
<text x="67.2" y="34">C58</text>
<text x="67.2" y="35.4">1uF/0201</text>
<text x="74.1" y="34">C59</text>
<text x="74.1" y="35.4">1uF/0201</text>
<text x="81" y="34">C60</text>
<text x="81" y="35.4">1uF/0201</text>
<text x="87.8" y="34">C61</text>
<text x="87.8" y="35.4">1uF/0201</text>
<text x="134.5" y="67">C70</text>
<text x="134.5" y="68.3">22uF</text>
<text x="141.3" y="67">C71</text>
<text x="141.3" y="68.3">22uF</text>
<text x="146.8" y="67">C65</text>
<text x="146.8" y="68.3">1uF/0201</text>
<text x="153.7" y="67">C66</text>
<text x="153.7" y="68.3">1uF/0201</text>
<text x="8.3" y="76.6">C92</text>
<text x="8.3" y="77.9">1uF/0201</text>
<text x="15.1" y="76.6">C93</text>
<text x="15.1" y="77.9">1uF/0201</text>
<text x="22" y="76.6">C94</text>
<text x="22" y="77.9">1uF/0201</text>
<text x="28.8" y="76.6">C95</text>
<text x="28.8" y="77.9">1uF/0201</text>
<text x="35.7" y="76.6">C96</text>
<text x="35.7" y="77.9">22uF</text>
<text x="42.6" y="76.6">C97</text>
<text x="42.6" y="77.9">22uF</text>
<text x="9.6" y="95.8">C103</text>
<text x="16.5" y="95.8">C104</text>
<text x="23.4" y="95.8">C105</text>
<text x="30.2" y="95.8">C106</text>
<text x="37.1" y="95.8">C107</text>
<text x="72.7" y="94.4">C108</text>
<text x="72.7" y="95.8">1uF/0201</text>
<text x="79.6" y="94.4">C109</text>
<text x="79.6" y="95.8">1uF/0201</text>
<text x="86.5" y="94.4">C110</text>
<text x="86.5" y="95.8">22uF</text>
<text x="133.1" y="91.7">C98</text>
<text x="133.1" y="93">1uF/0201</text>
<text x="140" y="91.7">C99</text>
<text x="140" y="93">1uF/0201</text>
<text x="146.8" y="91.7">C100</text>
<text x="146.8" y="93">1uF/0201</text>
<text x="153.7" y="91.7">C101</text>
<text x="153.7" y="93">1uF/0201</text>
<text x="160.5" y="91.7">C102</text>
<text x="160.5" y="93">22uF</text>
<text x="9.6" y="97.1">1uF/0201</text>
<text x="16.5" y="97.1">1uF/0201</text>
<text x="23.4" y="97.1">1uF/0201</text>
<text x="30.2" y="97.1">1uF/0201</text>
<text x="37.1" y="97.1">22uF</text>
<text x="72.7" y="113.6">C113</text>
<text x="79.6" y="113.6">C114</text>
<text x="86.5" y="113.6">C115</text>
<text x="93.3" y="113.6">C116</text>
<text x="135.8" y="112.2">C117</text>
<text x="135.8" y="113.6">1uF/0201</text>
<text x="9.6" y="115">C111</text>
<text x="9.6" y="116.3">1uF/0201</text>
<text x="16.5" y="115">C118</text>
<text x="16.5" y="116.3">1uF/0201</text>
<text x="23.4" y="115">C119</text>
<text x="23.4" y="116.3">22uF</text>
<text x="72.7" y="115">1uF/0201</text>
<text x="79.6" y="115">1uF/0201</text>
<text x="86.5" y="115">1uF/0201</text>
<text x="93.3" y="115">22uF</text>
<text x="8.3" y="138.3">C120</text>
<text x="8.3" y="139.7">1uF/0201</text>
<text x="49.4" y="138.3">C121</text>
<text x="49.4" y="139.7">1uF/0201</text>
<text x="56.3" y="138.3">C122</text>
<text x="56.3" y="139.7">1uF/0201</text>
<text x="90.6" y="138.3">C123</text>
<text x="90.6" y="139.7">1uF/0201</text>
<text x="97.4" y="138.3">C124</text>
<text x="97.4" y="139.7">1uF/0201</text>
<text x="104.3" y="138.3">C125</text>
<text x="104.3" y="139.7">22uF</text>
<text x="8.3" y="165.7">C126</text>
<text x="8.3" y="167.1">1uF/0201</text>
<text x="15.1" y="165.7">C127</text>
<text x="15.1" y="167.1">1uF/0201</text>
<text x="48" y="165.7">C128</text>
<text x="48" y="167.1">1uF/0201</text>
<text x="91.9" y="164.3">C129</text>
<text x="91.9" y="165.7">1uF/0201</text>
<text x="98.8" y="164.3">C130</text>
<text x="98.8" y="165.7">22uF</text>
<text x="126.2" y="164.3">C131</text>
<text x="126.2" y="165.7">1uF/0201</text>
</g>
<g font-size="1">
<text x="28.8" y="1">5</text>
<text x="83.7" y="1">4</text>
<text x="138.6" y="1">3</text>
<text x="193.4" y="1">2</text>
<text x="248.3" y="1">1</text>
<text x=".4" y="28">D</text>
<text x="276.1" y="28">D</text>
<text x=".4" y="79.4">C</text>
<text x="276.1" y="79.4">C</text>
<text x=".4" y="130.9">B</text>
<text x="276.1" y="130.9">B</text>
<text x=".4" y="182.3">A</text>
<text x="276.1" y="182.3">A</text>
<text x="28.8" y="208.2">5</text>
<text x="83.7" y="208.2">4</text>
<text x="138.6" y="208.2">3</text>
<text x="193.4" y="208.2">2</text>
<text x="248.3" y="208.2">1</text>
</g>
</svg>
